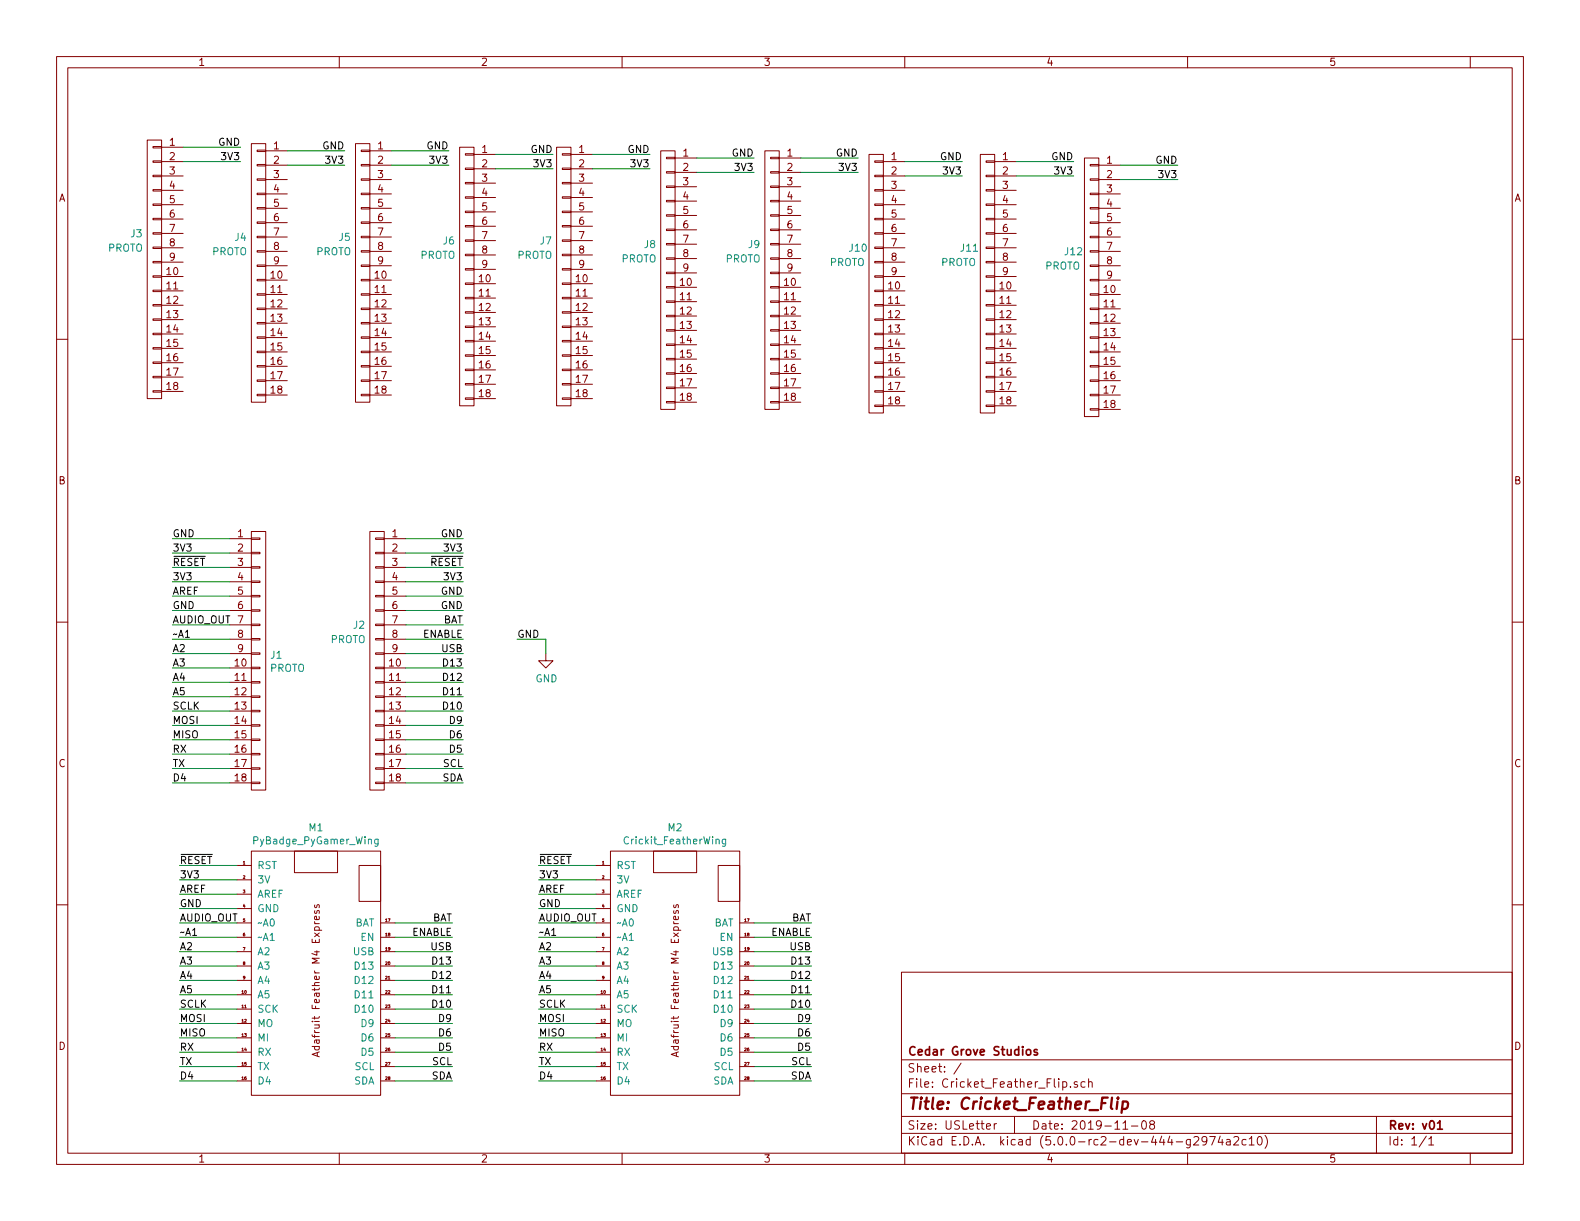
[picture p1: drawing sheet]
<svg xmlns="http://www.w3.org/2000/svg" width="279mm" height="216mm" viewBox="0 0 279 216" stroke-linecap="round" stroke-linejoin="round" font-family="sans-serif">
<g fill="none" stroke="#840000" stroke-width=".18">
<path d="M10 10h259.4v195.9h-259.4zM12 12h255.4v191.9h-255.4zM60 10v2M110 10v2M160 10v2M210 10v2M260 10v2M26 24.8h2.6v45.7h-2.6zM27.1 38.6h1.5v.3h-1.5zM27.1 36.1h1.5v.2h-1.5zM27.1 33.5h1.5v.3h-1.5zM27.1 31h1.5v.2h-1.5z"/>
<path d="M27.1 28.4h1.5v.3h-1.5zM27.1 25.9h1.5v.3h-1.5zM28.6 26h3.8M28.6 28.6h3.8M28.6 31.1h3.8M28.6 33.7h3.8M28.6 36.2h3.8M28.6 38.7h3.8M44.4 25.4h2.6v45.7h-2.6zM45.5 39.2h1.5v.3h-1.5zM45.5 36.7h1.5v.3h-1.5zM45.5 34.2h1.5v.2h-1.5z"/>
<path d="M45.5 31.6h1.5v.3h-1.5zM45.5 29.1h1.5v.2h-1.5zM45.5 26.5h1.5v.3h-1.5zM47 26.7h3.8M47 29.2h3.8M47 31.8h3.8M47 34.3h3.8M47 36.8h3.8M47 39.4h3.8M62.9 25.4h2.5v45.7h-2.5zM63.9 39.2h1.5v.3h-1.5zM63.9 36.7h1.5v.3h-1.5z"/>
<path d="M63.9 34.2h1.5v.2h-1.5zM63.9 31.6h1.5v.3h-1.5zM63.9 29.1h1.5v.2h-1.5zM63.9 26.5h1.5v.3h-1.5zM65.4 26.7h3.8M65.4 29.2h3.8M65.4 31.8h3.8M65.4 34.3h3.8M65.4 36.8h3.8M65.4 39.4h3.8M81.3 26h2.5v45.8h-2.5zM82.3 39.9h1.5v.2h-1.5z"/>
<path d="M82.3 37.3h1.5v.3h-1.5zM82.3 34.8h1.5v.3h-1.5zM82.3 32.3h1.5v.2h-1.5zM82.3 29.7h1.5v.3h-1.5zM82.3 27.2h1.5v.2h-1.5zM83.8 27.3h3.8M83.8 29.8h3.8M83.8 32.4h3.8M83.8 34.9h3.8M83.8 37.5h3.8M98.4 26h2.6v45.8h-2.6zM99.4 39.9h1.6v.2h-1.6z"/>
<path d="M99.4 37.3h1.6v.3h-1.6zM99.4 34.8h1.6v.3h-1.6zM99.4 32.3h1.6v.2h-1.6zM99.4 29.7h1.6v.3h-1.6zM99.4 27.2h1.6v.2h-1.6zM101 27.3h3.8M101 29.8h3.8M101 32.4h3.8M101 34.9h3.8M101 37.5h3.8M116.8 26.7h2.6v45.7h-2.6zM117.9 38h1.5v.2h-1.5z"/>
<path d="M117.9 35.4h1.5v.3h-1.5zM117.9 32.9h1.5v.2h-1.5zM117.9 30.4h1.5v.2h-1.5zM117.9 27.8h1.5v.3h-1.5zM119.4 27.9h3.8M119.4 30.5h3.8M119.4 33h3.8M119.4 35.6h3.8M119.4 38.1h3.8M135.3 26.7h2.5v45.7h-2.5zM136.3 38h1.5v.2h-1.5zM136.3 35.4h1.5v.3h-1.5z"/>
<path d="M136.3 32.9h1.5v.2h-1.5zM136.3 30.4h1.5v.2h-1.5zM136.3 27.8h1.5v.3h-1.5zM137.8 27.9h3.8M137.8 30.5h3.8M137.8 33h3.8M137.8 35.6h3.8M137.8 38.1h3.8M153.7 27.3h2.5v45.7h-2.5zM154.7 38.6h1.5v.3h-1.5zM154.7 36.1h1.5v.2h-1.5zM154.7 33.5h1.5v.3h-1.5z"/>
<path d="M154.7 31h1.5v.2h-1.5zM154.7 28.4h1.5v.3h-1.5zM156.2 28.6h3.8M156.2 31.1h3.8M156.2 33.7h3.8M156.2 36.2h3.8M156.2 38.7h3.8M173.4 27.3h2.5v45.7h-2.5zM174.4 38.6h1.5v.3h-1.5zM174.4 36.1h1.5v.2h-1.5zM174.4 33.5h1.5v.3h-1.5zM174.4 31h1.5v.2h-1.5z"/>
<path d="M174.4 28.4h1.5v.3h-1.5zM175.9 28.6h3.8M175.9 31.1h3.8M175.9 33.7h3.8M175.9 36.2h3.8M175.9 38.7h3.8M191.8 27.9h2.5v45.8h-2.5zM192.8 39.2h1.5v.3h-1.5zM192.8 36.7h1.5v.3h-1.5zM192.8 34.2h1.5v.2h-1.5zM192.8 31.6h1.5v.3h-1.5zM192.8 29.1h1.5v.2h-1.5z"/>
<path d="M194.3 29.2h3.8M194.3 31.8h3.8M194.3 34.3h3.8M194.3 36.8h3.8M194.3 39.4h3.8M10 60h2M27.1 58.9h1.5v.3h-1.5zM27.1 56.4h1.5v.2h-1.5zM27.1 53.8h1.5v.3h-1.5zM27.1 51.3h1.5v.3h-1.5zM27.1 48.8h1.5v.2h-1.5zM27.1 46.2h1.5v.3h-1.5z"/>
<path d="M27.1 43.7h1.5v.2h-1.5zM27.1 41.1h1.5v.3h-1.5zM28.6 48.9h3.8M28.6 51.4h3.8M28.6 54h3.8M28.6 56.5h3.8M28.6 59.1h3.8M28.6 41.3h3.8M28.6 43.8h3.8M28.6 46.4h3.8M45.5 59.6h1.5v.2h-1.5zM45.5 57h1.5v.3h-1.5z"/>
<path d="M45.5 54.5h1.5v.2h-1.5zM45.5 51.9h1.5v.3h-1.5zM45.5 49.4h1.5v.3h-1.5zM45.5 46.9h1.5v.2h-1.5zM45.5 44.3h1.5v.3h-1.5zM45.5 41.8h1.5v.2h-1.5zM47 49.5h3.8M47 52.1h3.8M47 54.6h3.8M47 57.2h3.8M47 59.7h3.8M47 41.9h3.8"/>
<path d="M47 44.5h3.8M47 47h3.8M63.9 59.6h1.5v.2h-1.5zM63.9 57h1.5v.3h-1.5zM63.9 54.5h1.5v.2h-1.5zM63.9 51.9h1.5v.3h-1.5zM63.9 49.4h1.5v.3h-1.5zM63.9 46.9h1.5v.2h-1.5zM63.9 44.3h1.5v.3h-1.5zM63.9 41.8h1.5v.2h-1.5zM65.4 49.5h3.8M65.4 52.1h3.8"/>
<path d="M65.4 54.6h3.8M65.4 57.2h3.8M65.4 59.7h3.8M65.4 41.9h3.8M65.4 44.5h3.8M65.4 47h3.8M82.3 57.7h1.5v.2h-1.5zM82.3 55.1h1.5v.3h-1.5zM82.3 52.6h1.5v.2h-1.5zM82.3 50h1.5v.3h-1.5zM82.3 47.5h1.5v.3h-1.5zM82.3 45h1.5v.2h-1.5z"/>
<path d="M82.3 42.4h1.5v.3h-1.5zM83.8 50.2h3.8M83.8 52.7h3.8M83.8 55.2h3.8M83.8 57.8h3.8M83.8 40h3.8M83.8 42.5h3.8M83.8 45.1h3.8M83.8 47.6h3.8M99.4 57.7h1.6v.2h-1.6zM99.4 55.1h1.6v.3h-1.6zM99.4 52.6h1.6v.2h-1.6z"/>
<path d="M99.4 50h1.6v.3h-1.6zM99.4 47.5h1.6v.3h-1.6zM99.4 45h1.6v.2h-1.6zM99.4 42.4h1.6v.3h-1.6zM101 50.2h3.8M101 52.7h3.8M101 55.2h3.8M101 57.8h3.8M101 40h3.8M101 42.5h3.8M101 45.1h3.8M101 47.6h3.8"/>
<path d="M117.9 58.3h1.5v.2h-1.5zM117.9 55.8h1.5v.2h-1.5zM117.9 53.2h1.5v.3h-1.5zM117.9 50.7h1.5v.2h-1.5zM117.9 48.1h1.5v.3h-1.5zM117.9 45.6h1.5v.2h-1.5zM117.9 43.1h1.5v.2h-1.5zM117.9 40.5h1.5v.3h-1.5zM119.4 50.8h3.8M119.4 53.3h3.8M119.4 55.9h3.8M119.4 58.4h3.8"/>
<path d="M119.4 40.6h3.8M119.4 43.2h3.8M119.4 45.7h3.8M119.4 48.3h3.8M136.3 58.3h1.5v.2h-1.5zM136.3 55.8h1.5v.2h-1.5zM136.3 53.2h1.5v.3h-1.5zM136.3 50.7h1.5v.2h-1.5zM136.3 48.1h1.5v.3h-1.5zM136.3 45.6h1.5v.2h-1.5zM136.3 43.1h1.5v.2h-1.5zM136.3 40.5h1.5v.3h-1.5z"/>
<path d="M137.8 50.8h3.8M137.8 53.3h3.8M137.8 55.9h3.8M137.8 58.4h3.8M137.8 40.6h3.8M137.8 43.2h3.8M137.8 45.7h3.8M137.8 48.3h3.8M154.7 58.9h1.5v.3h-1.5zM154.7 56.4h1.5v.2h-1.5zM154.7 53.8h1.5v.3h-1.5zM154.7 51.3h1.5v.3h-1.5z"/>
<path d="M154.7 48.8h1.5v.2h-1.5zM154.7 46.2h1.5v.3h-1.5zM154.7 43.7h1.5v.2h-1.5zM154.7 41.1h1.5v.3h-1.5zM156.2 48.9h3.8M156.2 51.4h3.8M156.2 54h3.8M156.2 56.5h3.8M156.2 59.1h3.8M156.2 41.3h3.8M156.2 43.8h3.8M156.2 46.4h3.8"/>
<path d="M174.4 58.9h1.5v.3h-1.5zM174.4 56.4h1.5v.2h-1.5zM174.4 53.8h1.5v.3h-1.5zM174.4 51.3h1.5v.3h-1.5zM174.4 48.8h1.5v.2h-1.5zM174.4 46.2h1.5v.3h-1.5zM174.4 43.7h1.5v.2h-1.5zM174.4 41.1h1.5v.3h-1.5zM175.9 48.9h3.8M175.9 51.4h3.8M175.9 54h3.8M175.9 56.5h3.8"/>
<path d="M175.9 59.1h3.8M175.9 41.3h3.8M175.9 43.8h3.8M175.9 46.4h3.8M192.8 59.6h1.5v.2h-1.5zM192.8 57h1.5v.3h-1.5zM192.8 54.5h1.5v.2h-1.5zM192.8 51.9h1.5v.3h-1.5zM192.8 49.4h1.5v.3h-1.5zM192.8 46.9h1.5v.2h-1.5zM192.8 44.3h1.5v.3h-1.5zM192.8 41.8h1.5v.2h-1.5z"/>
<path d="M194.3 49.5h3.8M194.3 52.1h3.8M194.3 54.6h3.8M194.3 57.2h3.8M194.3 59.7h3.8M194.3 41.9h3.8M194.3 44.5h3.8M194.3 47h3.8M267.4 60h2M27.1 69.1h1.5v.2h-1.5zM27.1 66.5h1.5v.3h-1.5zM27.1 64h1.5v.3h-1.5z"/>
<path d="M27.1 61.5h1.5v.2h-1.5zM28.6 61.6h3.8M28.6 64.1h3.8M28.6 66.7h3.8M28.6 69.2h3.8M45.5 69.7h1.5v.3h-1.5zM45.5 67.2h1.5v.2h-1.5zM45.5 64.6h1.5v.3h-1.5zM45.5 62.1h1.5v.3h-1.5zM47 62.2h3.8M47 64.8h3.8M47 67.3h3.8"/>
<path d="M47 69.9h3.8M63.9 69.7h1.5v.3h-1.5zM63.9 67.2h1.5v.2h-1.5zM63.9 64.6h1.5v.3h-1.5zM63.9 62.1h1.5v.3h-1.5zM65.4 62.2h3.8M65.4 64.8h3.8M65.4 67.3h3.8M65.4 69.9h3.8M82.3 70.4h1.5v.2h-1.5zM82.3 67.8h1.5v.3h-1.5zM82.3 65.3h1.5v.2h-1.5z"/>
<path d="M82.3 62.7h1.5v.3h-1.5zM82.3 60.2h1.5v.3h-1.5zM83.8 60.3h3.8M83.8 62.9h3.8M83.8 65.4h3.8M83.8 67.9h3.8M83.8 70.5h3.8M99.4 70.4h1.6v.2h-1.6zM99.4 67.8h1.6v.3h-1.6zM99.4 65.3h1.6v.2h-1.6zM99.4 62.7h1.6v.3h-1.6zM99.4 60.2h1.6v.3h-1.6z"/>
<path d="M101 60.3h3.8M101 62.9h3.8M101 65.4h3.8M101 67.9h3.8M101 70.5h3.8M117.9 71h1.5v.2h-1.5zM117.9 68.5h1.5v.2h-1.5zM117.9 65.9h1.5v.3h-1.5zM117.9 63.4h1.5v.2h-1.5zM117.9 60.8h1.5v.3h-1.5zM119.4 61h3.8M119.4 63.5h3.8"/>
<path d="M119.4 66h3.8M119.4 68.6h3.8M119.4 71.1h3.8M136.3 71h1.5v.2h-1.5zM136.3 68.5h1.5v.2h-1.5zM136.3 65.9h1.5v.3h-1.5zM136.3 63.4h1.5v.2h-1.5zM136.3 60.8h1.5v.3h-1.5zM137.8 61h3.8M137.8 63.5h3.8M137.8 66h3.8M137.8 68.6h3.8"/>
<path d="M137.8 71.1h3.8M154.7 71.6h1.5v.3h-1.5zM154.7 69.1h1.5v.2h-1.5zM154.7 66.5h1.5v.3h-1.5zM154.7 64h1.5v.3h-1.5zM154.7 61.5h1.5v.2h-1.5zM156.2 61.6h3.8M156.2 64.1h3.8M156.2 66.7h3.8M156.2 69.2h3.8M156.2 71.8h3.8M174.4 71.6h1.5v.3h-1.5z"/>
<path d="M174.4 69.1h1.5v.2h-1.5zM174.4 66.5h1.5v.3h-1.5zM174.4 64h1.5v.3h-1.5zM174.4 61.5h1.5v.2h-1.5zM175.9 61.6h3.8M175.9 64.1h3.8M175.9 66.7h3.8M175.9 69.2h3.8M175.9 71.8h3.8M192.8 72.3h1.5v.2h-1.5zM192.8 69.7h1.5v.3h-1.5zM192.8 67.2h1.5v.2h-1.5z"/>
<path d="M192.8 64.6h1.5v.3h-1.5zM192.8 62.1h1.5v.3h-1.5zM194.3 62.2h3.8M194.3 64.8h3.8M194.3 67.3h3.8M194.3 69.9h3.8M194.3 72.4h3.8M40.6 95.3h3.8M40.6 97.8h3.8M44.4 97.7h1.6v.2h-1.6zM44.4 95.1h1.6v.3h-1.6zM44.4 94h2.6v45.7h-2.6z"/>
<path d="M65.4 94h2.5v45.7h-2.5zM66.4 97.7h1.5v.2h-1.5zM66.4 95.1h1.5v.3h-1.5zM67.9 95.3h3.9M67.9 97.8h3.9M10 110h2M40.6 118.1h3.8M40.6 100.3h3.8M40.6 102.9h3.8M40.6 105.4h3.8M40.6 108h3.8M40.6 110.5h3.8"/>
<path d="M40.6 113h3.8M40.6 115.6h3.8M44.4 118h1.6v.2h-1.6zM44.4 115.4h1.6v.3h-1.6zM44.4 112.9h1.6v.3h-1.6zM44.4 110.4h1.6v.2h-1.6zM44.4 107.8h1.6v.3h-1.6zM44.4 105.3h1.6v.2h-1.6zM44.4 102.7h1.6v.3h-1.6zM44.4 100.2h1.6v.3h-1.6zM66.4 118h1.5v.2h-1.5zM66.4 115.4h1.5v.3h-1.5z"/>
<path d="M66.4 112.9h1.5v.3h-1.5zM66.4 110.4h1.5v.2h-1.5zM66.4 107.8h1.5v.3h-1.5zM66.4 105.3h1.5v.2h-1.5zM66.4 102.7h1.5v.3h-1.5zM66.4 100.2h1.5v.3h-1.5zM67.9 118.1h3.9M67.9 100.3h3.9M67.9 102.9h3.9M67.9 105.4h3.9M67.9 108h3.9M67.9 110.5h3.9"/>
<path d="M67.9 113h3.9M67.9 115.6h3.9M96.5 115.6v1.2h1.3l-1.3 1.3-1.3-1.3h1.3M267.4 110h2M40.6 120.7h3.8M40.6 123.2h3.8M40.6 125.7h3.8M40.6 128.3h3.8M40.6 130.8h3.8M40.6 133.4h3.8M40.6 135.9h3.8M40.6 138.4h3.8"/>
<path d="M44.4 138.3h1.6v.3h-1.6zM44.4 135.8h1.6v.2h-1.6zM44.4 133.2h1.6v.3h-1.6zM44.4 130.7h1.6v.2h-1.6zM44.4 128.1h1.6v.3h-1.6zM44.4 125.6h1.6v.3h-1.6zM44.4 123.1h1.6v.2h-1.6zM44.4 120.5h1.6v.3h-1.6zM66.4 138.3h1.5v.3h-1.5zM66.4 135.8h1.5v.2h-1.5zM66.4 133.2h1.5v.3h-1.5zM66.4 130.7h1.5v.2h-1.5z"/>
<path d="M66.4 128.1h1.5v.3h-1.5zM66.4 125.6h1.5v.3h-1.5zM66.4 123.1h1.5v.2h-1.5zM66.4 120.5h1.5v.3h-1.5zM67.9 120.7h3.9M67.9 123.2h3.9M67.9 125.7h3.9M67.9 128.3h3.9M67.9 130.8h3.9M67.9 133.4h3.9M67.9 135.9h3.9M67.9 138.4h3.9"/>
<path d="M10 160h2M41.9 153h2.5M41.9 155.6h2.5M41.9 158.1h2.5M44.4 150.5h22.9v43.2h-22.9zM52.1 150.5h7.6v3.8h-7.6zM63.5 153h3.8v6.4h-3.8zM105.4 153h2.5M105.4 155.6h2.5M105.4 158.1h2.5M107.9 150.5h22.9v43.2h-22.9zM115.6 150.5h7.6v3.8h-7.6z"/>
<path d="M127 153h3.8v6.4h-3.8zM267.4 160h2M41.9 175.9h2.5M41.9 178.4h2.5M41.9 163.2h2.5M41.9 165.7h2.5M41.9 168.3h2.5M41.9 170.8h2.5M41.9 173.4h2.5M41.9 160.7h2.5M55.7 161l-.1 .3 .2 .2h.2l.1-.5h.3v.5M55.7 160l-.1 .3 .2 .2 .2-.1 .1-.4h.3v.5"/>
<path d="M56.4 162.1l.1 .3-.2 .2h-.6v-.5l.2-.1 .1 .6M67.3 175.9h2.5M67.3 178.4h2.5M67.3 163.2h2.5M67.3 165.7h2.5M67.3 168.3h2.5M67.3 170.8h2.5M67.3 173.4h2.5M105.4 175.9h2.5M105.4 178.4h2.5M105.4 163.2h2.5M105.4 165.7h2.5"/>
<path d="M105.4 168.3h2.5M105.4 170.8h2.5M105.4 173.4h2.5M105.4 160.7h2.5M119.2 161l-.1 .3 .2 .2h.2l.1-.5h.3v.5M119.2 160l-.1 .3 .2 .2 .2-.1 .1-.4h.3v.5M119.9 162.1l.1 .3-.2 .2h-.6v-.5l.2-.1 .1 .6M130.8 175.9h2.5M130.8 178.4h2.5M130.8 163.2h2.5M130.8 165.7h2.5M130.8 168.3h2.5"/>
<path d="M130.8 170.8h2.5M130.8 173.4h2.5M159.4 171.9h108v32h-108zM41.9 181h2.5M41.9 183.5h2.5M41.9 186.1h2.5M41.9 188.6h2.5M41.9 191.1h2.5M56.1 186.1v.6M56.5 186l-1.3 .4 1.3 .5M67.3 181h2.5M67.3 183.5h2.5"/>
<path d="M67.3 186.1h2.5M67.3 188.6h2.5M67.3 191.1h2.5M105.4 181h2.5M105.4 183.5h2.5M105.4 186.1h2.5M105.4 188.6h2.5M105.4 191.1h2.5M119.6 186.1v.6M120 186l-1.3 .4 1.3 .5M130.8 181h2.5M130.8 183.5h2.5"/>
<path d="M130.8 186.1h2.5M130.8 188.6h2.5M130.8 191.1h2.5M159.4 197.4h108M159.4 193.4h108M159.4 187.4h108M170 188l-1.3 1.9M174.4 199.2l.8-.2-.1-.2-.4-.1-.3 .2 .1 .7h.6M175.8 198.7v1M176.2 198.7l-.3 .1-.1 .2M179.4 197.4v3M189.3 192.1v.2"/>
<path d="M190.5 191.3h-.4l-.2 .2 .1 .2 .5 .1v.4h-.6M191.9 191.3h-.5l-.2 .2v.6l.2 .2 .5-.1M192.5 191.4l.2-.1h.4v1M192.5 190.8v1.5M198.6 199.7h.8M200.1 199.1h1.1M202 198.3l.4-.1a.94 .94 0 0 1 0 1.5 .82 .82 0 0 1-.4-1.4zM203.6 198.8l-.3-.3 .1-.2 .2-.1h.4l.2 .3-.1 .2-.6 .2a.48 .48 0 0 0-.1 .6l.2 .2 .5-.2a.48 .48 0 0 0-.1-.6l-.1-.1M243.4 197.4v6.5M60 203.9v2M110 203.9v2M159.4 200.4h108"/>
<path d="M160 203.9v2M210 203.9v2M210.5 201.5v1.2l-.3 .3-.3-.1M210.5 201.5h-.4l-.3 .3 .1 .5 .2 .2 .4-.1M211.1 201.1l.3-.1h.3l.3 .4-1 1.1h1M213.4 201.6l-.1 .2a.48 .48 0 0 1-.7 0v-.7a.48 .48 0 0 1 .7-.1v.1a1.19 1.19 0 0 1-.2 1.3l-.4 .1M213.9 201h1l-.6 1.5M215.8 200.9l-.4 1.1h.9M216.1 201.5v1M216.9 201.5h.6l.1 1M217.6 201.8l-.6 .1a.29 .29 0 0 0-.2 .3 .29 .29 0 0 0 .2 .3l.6-.1M218.2 201.1l.2-.1h.4l.2 .4-.9 1.1h.9"/>
<path d="M220.3 201.5h-.4l-.3 .3 .1 .5 .2 .2 .4-.1M220.9 201.4l.4-.4v1.5M220.9 202.5h.9M222.5 201.1l.2-.1a.81 .81 0 0 1 .6 .6 .81 .81 0 0 1-.3 .8l-.2 .1a.79 .79 0 0 1-.3-1.4zM223.7 200.8a1.71 1.71 0 0 1 0 2.2M252.2 200.9l-1.2 1.9M252.7 201.4l.4-.4v1.5M252.7 202.5h.8M260 203.9v2"/>
</g>
<path d="M181.6 185.7l.2-.1 .4 .1v.7l-.2 .2-.4-.2zM183.4 185.6h-.3l-.2 .2v.2l.5 .1v.4h-.5M254.2 198.6l.4-.4v1.5M254.2 199.7h.9" fill="none" stroke="#840000" stroke-width=".3"/>
<path d="M196.6 194.1l-.2 1.7 .3 .3M197.6 194.8l-.1 1.3M197.7 194.1l-.1 .1 .1 .1v-.2v.2M198.6 194.8a.68 .68 0 0 1 .8 .1v.8a.66 .66 0 0 1-1 .3M198.6 194.8l-.3 2" fill="none" stroke="#840000" stroke-width=".41"/>
<g fill="none" stroke="#008400" stroke-width=".18">
<path d="M32.4 28.6h10.1M32.4 26h10.1M50.8 29.2h10.2M50.8 26.7h10.2M69.2 29.2h10.2M69.2 26.7h10.2M87.6 29.8h10.2M87.6 27.3h10.2M104.8 29.8h10.1M104.8 27.3h10.1M123.2 30.5h10.1M123.2 27.9h10.1"/>
<path d="M141.6 30.5h10.2M141.6 27.9h10.2M160 28.6h10.2M160 31.1h10.2M179.7 28.6h10.2M179.7 31.1h10.2M198.1 29.2h10.2M198.1 31.8h10.2M30.5 97.8h10.1M30.5 95.3h10.1M71.8 97.8h10.1M71.8 95.3h10.1"/>
<path d="M30.5 113h10.1M30.5 115.6h10.1M30.5 118.1h10.1M30.5 110.5h10.1M30.5 100.3h10.1M30.5 102.9h10.1M30.5 108h10.1M30.5 105.4h10.1M71.8 113h10.1M71.8 115.6h10.1M71.8 118.1h10.1M71.8 110.5h10.1"/>
<path d="M71.8 100.3h10.1M71.8 102.9h10.1M71.8 108h10.1M71.8 105.4h10.1M91.4 113h5.1v2.6M30.5 135.9h10.1M30.5 138.4h10.1M30.5 120.7h10.1M30.5 123.2h10.1M30.5 125.7h10.1M30.5 128.3h10.1M30.5 130.8h10.1"/>
<path d="M30.5 133.4h10.1M71.8 135.9h10.1M71.8 138.4h10.1M71.8 120.7h10.1M71.8 123.2h10.1M71.8 125.7h10.1M71.8 128.3h10.1M71.8 130.8h10.1M71.8 133.4h10.1M31.7 153h10.2M31.7 155.6h10.2M31.7 158.1h10.2"/>
<path d="M95.2 153h10.2M95.2 155.6h10.2M95.2 158.1h10.2M31.7 163.2h10.2M31.7 160.7h10.2M31.7 178.4h10.2M31.7 165.7h10.2M31.7 175.9h10.2M31.7 168.3h10.2M31.7 170.8h10.2M31.7 173.4h10.2M69.8 163.2h10.2"/>
<path d="M69.8 178.4h10.2M69.8 165.7h10.2M69.8 175.9h10.2M69.8 168.3h10.2M69.8 170.8h10.2M69.8 173.4h10.2M95.2 163.2h10.2M95.2 160.7h10.2M95.2 178.4h10.2M95.2 165.7h10.2M95.2 175.9h10.2M95.2 168.3h10.2"/>
<path d="M95.2 170.8h10.2M95.2 173.4h10.2M133.3 163.2h10.2M133.3 178.4h10.2M133.3 165.7h10.2M133.3 175.9h10.2M133.3 168.3h10.2M133.3 170.8h10.2M133.3 173.4h10.2M31.7 183.5h10.2M31.7 181h10.2M31.7 188.6h10.2"/>
<path d="M31.7 191.1h10.2M31.7 186.1h10.2M69.8 183.5h10.2M69.8 181h10.2M69.8 188.6h10.2M69.8 191.1h10.2M69.8 186.1h10.2M95.2 183.5h10.2M95.2 181h10.2M95.2 188.6h10.2M95.2 191.1h10.2M95.2 186.1h10.2"/>
<path d="M133.3 183.5h10.2M133.3 181h10.2M133.3 188.6h10.2M133.3 191.1h10.2M133.3 186.1h10.2"/>
</g>
<path d="M66.9 148.4v1l-.3 .3-.3-.1M66.9 148.4h-.4l-.3 .2 .2 .6h.5M128.3 148.4v1.1l-.2 .2-.3-.1M128.3 148.4h-.3l-.3 .2 .1 .6h.5M47.8 165.4l.3-.4v1.3M47.8 166.3h.7M47.9 162.6l.2-.1a.69 .69 0 0 1 .4 .6 .69 .69 0 0 1-.4 .7l-.2-.2-.1-.3zM111.3 165.4l.3-.4v1.3M111.3 166.3h.7M111.4 162.6l.2-.1a.69 .69 0 0 1 .4 .6 .69 .69 0 0 1-.4 .7l-.2-.2-.1-.3z" fill="none" stroke="#008484" stroke-width=".18"/>
<path d="M32.8 111.8l.3-.4v1.3M32.8 112.7h.7M34.1 164.5l.3-.4v1.3M34.1 165.4h.7M97.6 164.5l.3-.4v1.3M97.6 165.4h.7" fill="none" stroke="#000" stroke-width=".18"/>
<text font-size="2.8" fill="#840000" x="160.4" y="196.2">Title: Cricket_Feather_Flip</text>
<g font-size="2.1" fill="#840000">
<text x="160.4" y="189.6">Sheet: /</text>
<text x="160.4" y="186.6">Cedar Grove Studios</text>
<text x="160.4" y="192.3">File: Cricket_Feather_Flip.sch</text>
<text x="160.4" y="202.5">KiCad E.D.A. kicad (5.0.0-rc2-dev-444-g2974a2c10)</text>
<text x="160.4" y="199.7">Size: USLetter</text>
<text x="182.4" y="199.7">Date: 2019-11-08</text>
<text x="245.4" y="199.7">Rev: v01</text>
<text x="245.4" y="202.5">Id: 1/1</text>
</g>
<g font-size="1.8" fill="#840000">
<text x="35" y="11.6">1</text>
<text x="85" y="11.6">2</text>
<text x="135" y="11.6">3</text>
<text x="185" y="11.6">4</text>
<text x="235" y="11.6">5</text>
<text x="30" y="25.8">1</text>
<text x="30" y="28.3">2</text>
<text x="48.4" y="26.4">1</text>
<text x="48.4" y="29">2</text>
<text x="66.8" y="26.4">1</text>
<text x="66.8" y="29">2</text>
<text x="85.2" y="27.1">1</text>
<text x="85.2" y="29.6">2</text>
<text x="102.4" y="27.1">1</text>
<text x="102.4" y="29.6">2</text>
<text x="120.8" y="27.7">1</text>
<text x="139.2" y="27.7">1</text>
<text x="157.6" y="28.3">1</text>
<text x="177.3" y="28.3">1</text>
<text x="195.7" y="29">1</text>
<text x="10.4" y="35.6">A</text>
<text x="30" y="30.9">3</text>
<text x="30" y="33.4">4</text>
<text x="30" y="35.9">5</text>
<text x="48.4" y="31.5">3</text>
<text x="48.4" y="34">4</text>
<text x="66.8" y="31.5">3</text>
<text x="66.8" y="34">4</text>
<text x="85.2" y="32.1">3</text>
<text x="85.2" y="34.7">4</text>
<text x="102.4" y="32.1">3</text>
<text x="102.4" y="34.7">4</text>
<text x="120.8" y="30.2">2</text>
<text x="120.8" y="32.8">3</text>
<text x="120.8" y="35.3">4</text>
<text x="139.2" y="30.2">2</text>
<text x="139.2" y="32.8">3</text>
<text x="139.2" y="35.3">4</text>
<text x="157.6" y="30.9">2</text>
<text x="157.6" y="33.4">3</text>
<text x="157.6" y="35.9">4</text>
<text x="177.3" y="30.9">2</text>
<text x="177.3" y="33.4">3</text>
<text x="177.3" y="35.9">4</text>
<text x="195.7" y="31.5">2</text>
<text x="195.7" y="34">3</text>
<text x="267.8" y="35.6">A</text>
<text x="30" y="38.5">6</text>
<text x="30" y="41">7</text>
<text x="48.4" y="36.6">5</text>
<text x="48.4" y="39.1">6</text>
<text x="48.4" y="41.7">7</text>
<text x="66.8" y="36.6">5</text>
<text x="66.8" y="39.1">6</text>
<text x="66.8" y="41.7">7</text>
<text x="85.2" y="37.2">5</text>
<text x="85.2" y="39.8">6</text>
<text x="102.4" y="37.2">5</text>
<text x="102.4" y="39.8">6</text>
<text x="120.8" y="37.8">5</text>
<text x="120.8" y="40.4">6</text>
<text x="139.2" y="37.8">5</text>
<text x="139.2" y="40.4">6</text>
<text x="157.6" y="38.5">5</text>
<text x="157.6" y="41">6</text>
<text x="177.3" y="38.5">5</text>
<text x="177.3" y="41">6</text>
<text x="195.7" y="36.6">4</text>
<text x="195.7" y="39.1">5</text>
<text x="195.7" y="41.7">6</text>
<text x="30" y="43.6">8</text>
<text x="30" y="46.1">9</text>
<text x="48.4" y="44.2">8</text>
<text x="48.4" y="46.7">9</text>
<text x="66.8" y="44.2">8</text>
<text x="66.8" y="46.7">9</text>
<text x="85.2" y="42.3">7</text>
<text x="85.2" y="44.8">8</text>
<text x="85.2" y="47.4">9</text>
<text x="102.4" y="42.3">7</text>
<text x="102.4" y="44.8">8</text>
<text x="102.4" y="47.4">9</text>
<text x="120.8" y="42.9">7</text>
<text x="120.8" y="45.5">8</text>
<text x="139.2" y="42.9">7</text>
<text x="139.2" y="45.5">8</text>
<text x="157.6" y="43.6">7</text>
<text x="157.6" y="46.1">8</text>
<text x="177.3" y="43.6">7</text>
<text x="177.3" y="46.1">8</text>
<text x="195.7" y="44.2">7</text>
<text x="195.7" y="46.7">8</text>
<text x="29.5" y="48.6">10</text>
<text x="29.5" y="51.2">11</text>
<text x="29.5" y="53.7">12</text>
<text x="47.9" y="49.3">10</text>
<text x="47.9" y="51.8">11</text>
<text x="66.3" y="49.3">10</text>
<text x="66.3" y="51.8">11</text>
<text x="84.8" y="49.9">10</text>
<text x="84.8" y="52.5">11</text>
<text x="101.9" y="49.9">10</text>
<text x="101.9" y="52.5">11</text>
<text x="120.3" y="50.5">10</text>
<text x="120.3" y="53.1">11</text>
<text x="120.8" y="48">9</text>
<text x="138.7" y="50.5">10</text>
<text x="138.7" y="53.1">11</text>
<text x="139.2" y="48">9</text>
<text x="157.1" y="51.2">10</text>
<text x="157.1" y="53.7">11</text>
<text x="157.6" y="48.6">9</text>
<text x="176.8" y="51.2">10</text>
<text x="176.8" y="53.7">11</text>
<text x="177.3" y="48.6">9</text>
<text x="195.2" y="51.8">10</text>
<text x="195.7" y="49.3">9</text>
<text x="29.5" y="56.3">13</text>
<text x="29.5" y="58.8">14</text>
<text x="47.9" y="54.4">12</text>
<text x="47.9" y="56.9">13</text>
<text x="47.9" y="59.4">14</text>
<text x="66.3" y="54.4">12</text>
<text x="66.3" y="56.9">13</text>
<text x="66.3" y="59.4">14</text>
<text x="84.8" y="55">12</text>
<text x="84.8" y="57.5">13</text>
<text x="101.9" y="55">12</text>
<text x="101.9" y="57.5">13</text>
<text x="120.3" y="55.6">12</text>
<text x="120.3" y="58.2">13</text>
<text x="138.7" y="55.6">12</text>
<text x="138.7" y="58.2">13</text>
<text x="157.1" y="56.3">12</text>
<text x="157.1" y="58.8">13</text>
<text x="176.8" y="56.3">12</text>
<text x="176.8" y="58.8">13</text>
<text x="195.2" y="54.4">11</text>
<text x="195.2" y="56.9">12</text>
<text x="195.2" y="59.4">13</text>
<text x="29.5" y="61.3">15</text>
<text x="29.5" y="63.9">16</text>
<text x="47.9" y="62">15</text>
<text x="47.9" y="64.5">16</text>
<text x="66.3" y="62">15</text>
<text x="66.3" y="64.5">16</text>
<text x="84.8" y="60.1">14</text>
<text x="84.8" y="62.6">15</text>
<text x="84.8" y="65.2">16</text>
<text x="101.9" y="60.1">14</text>
<text x="101.9" y="62.6">15</text>
<text x="101.9" y="65.2">16</text>
<text x="120.3" y="60.7">14</text>
<text x="120.3" y="63.2">15</text>
<text x="120.3" y="65.8">16</text>
<text x="138.7" y="60.7">14</text>
<text x="138.7" y="63.2">15</text>
<text x="138.7" y="65.8">16</text>
<text x="157.1" y="61.3">14</text>
<text x="157.1" y="63.9">15</text>
<text x="176.8" y="61.3">14</text>
<text x="176.8" y="63.9">15</text>
<text x="195.2" y="62">14</text>
<text x="195.2" y="64.5">15</text>
<text x="29.5" y="66.4">17</text>
<text x="29.5" y="69">18</text>
<text x="47.9" y="67.1">17</text>
<text x="47.9" y="69.6">18</text>
<text x="66.3" y="67.1">17</text>
<text x="66.3" y="69.6">18</text>
<text x="84.8" y="67.7">17</text>
<text x="84.8" y="70.2">18</text>
<text x="101.9" y="67.7">17</text>
<text x="101.9" y="70.2">18</text>
<text x="120.3" y="68.3">17</text>
<text x="120.3" y="70.9">18</text>
<text x="138.7" y="68.3">17</text>
<text x="138.7" y="70.9">18</text>
<text x="157.1" y="66.4">16</text>
<text x="157.1" y="69">17</text>
<text x="157.1" y="71.5">18</text>
<text x="176.8" y="66.4">16</text>
<text x="176.8" y="69">17</text>
<text x="176.8" y="71.5">18</text>
<text x="195.2" y="67.1">16</text>
<text x="195.2" y="69.6">17</text>
<text x="195.2" y="72.1">18</text>
<text x="10.4" y="85.6">B</text>
<text x="267.8" y="85.6">B</text>
<text x="42.1" y="95">1</text>
<text x="69.4" y="95">1</text>
<text x="42.1" y="97.5">2</text>
<text x="42.1" y="100.1">3</text>
<text x="69.4" y="97.5">2</text>
<text x="69.4" y="100.1">3</text>
<text x="42.1" y="102.6">4</text>
<text x="42.1" y="105.2">5</text>
<text x="42.1" y="107.7">6</text>
<text x="69.4" y="102.6">4</text>
<text x="69.4" y="105.2">5</text>
<text x="69.4" y="107.7">6</text>
<text x="42.1" y="110.2">7</text>
<text x="42.1" y="112.8">8</text>
<text x="69.4" y="110.2">7</text>
<text x="69.4" y="112.8">8</text>
<text x="41.6" y="117.9">10</text>
<text x="42.1" y="115.3">9</text>
<text x="68.9" y="117.9">10</text>
<text x="69.4" y="115.3">9</text>
<text x="41.6" y="120.4">11</text>
<text x="41.6" y="122.9">12</text>
<text x="41.6" y="125.5">13</text>
<text x="68.9" y="120.4">11</text>
<text x="68.9" y="122.9">12</text>
<text x="68.9" y="125.5">13</text>
<text x="41.6" y="128">14</text>
<text x="41.6" y="130.6">15</text>
<text x="68.9" y="128">14</text>
<text x="68.9" y="130.6">15</text>
<text x="10.4" y="135.6">C</text>
<text x="41.6" y="133.1">16</text>
<text x="41.6" y="135.6">17</text>
<text x="68.9" y="133.1">16</text>
<text x="68.9" y="135.6">17</text>
<text x="267.8" y="135.6">C</text>
<text x="41.6" y="138.2">18</text>
<text x="68.9" y="138.2">18</text>
<text x="10.4" y="185.6">D</text>
<text x="56.5" y="185.3" transform="rotate(-90 56.5 185.3)">Adafruit Feather M4 Express</text>
<text x="120" y="185.3" transform="rotate(-90 120 185.3)">Adafruit Feather M4 Express</text>
<text x="267.8" y="185.6">D</text>
<text x="35" y="205.5">1</text>
<text x="85" y="205.5">2</text>
<text x="135" y="205.5">3</text>
<text x="185" y="205.5">4</text>
<text x="235" y="205.5">5</text>
</g>
<g font-size="1.8">
<text x="38.6" y="25.8">GND</text>
<text x="39.4" y="28.3">3V3</text>
<text x="57" y="26.4">GND</text>
<text x="57.8" y="29">3V3</text>
<text x="75.4" y="26.4">GND</text>
<text x="76.2" y="29">3V3</text>
<text x="93.9" y="27.1">GND</text>
<text x="94.6" y="29.6">3V3</text>
<text x="111" y="27.1">GND</text>
<text x="111.8" y="29.6">3V3</text>
<text x="129.4" y="27.7">GND</text>
<text x="147.8" y="27.7">GND</text>
<text x="166.2" y="28.3">GND</text>
<text x="185.9" y="28.3">GND</text>
<text x="204.3" y="29">GND</text>
<text x="130.2" y="30.2">3V3</text>
<text x="148.6" y="30.2">3V3</text>
<text x="167" y="30.9">3V3</text>
<text x="186.7" y="30.9">3V3</text>
<text x="205.1" y="31.5">3V3</text>
<text x="30.5" y="95">GND</text>
<text x="78" y="95">GND</text>
<text x="30.5" y="100.1">RESET</text>
<text x="30.5" y="97.5">3V3</text>
<text x="76" y="100.1">RESET</text>
<text x="78.8" y="97.5">3V3</text>
<text x="30.5" y="102.6">3V3</text>
<text x="30.5" y="107.7">GND</text>
<text x="30.5" y="105.2">AREF</text>
<text x="78" y="107.7">GND</text>
<text x="78" y="105.2">GND</text>
<text x="78.8" y="102.6">3V3</text>
<text x="30.5" y="110.2">AUDIO_OUT</text>
<text x="30.5" y="112.8">A1</text>
<text x="74.7" y="112.8">ENABLE</text>
<text x="78.3" y="110.2">BAT</text>
<text x="91.4" y="112.8">GND</text>
<text x="30.5" y="115.3">A2</text>
<text x="30.5" y="117.9">A3</text>
<text x="78.2" y="115.3">USB</text>
<text x="78.7" y="117.9">D13</text>
<text x="30.5" y="125.5">SCLK</text>
<text x="30.5" y="122.9">A5</text>
<text x="30.5" y="120.4">A4</text>
<text x="78.7" y="122.9">D11</text>
<text x="78.7" y="120.4">D12</text>
<text x="78.7" y="125.5">D10</text>
<text x="30.5" y="128">MOSI</text>
<text x="30.5" y="130.6">MISO</text>
<text x="79.7" y="128">D9</text>
<text x="79.7" y="130.6">D6</text>
<text x="30.5" y="133.1">RX</text>
<text x="30.5" y="135.6">TX</text>
<text x="78.4" y="135.6">SCL</text>
<text x="79.7" y="133.1">D5</text>
<text x="30.5" y="138.2">D4</text>
<text x="78.2" y="138.2">SDA</text>
<text x="31.7" y="152.8">RESET</text>
<text x="31.7" y="155.3">3V3</text>
<text x="95.2" y="152.8">RESET</text>
<text x="95.2" y="155.3">3V3</text>
<text x="31.7" y="160.4">GND</text>
<text x="31.7" y="157.9">AREF</text>
<text x="95.2" y="160.4">GND</text>
<text x="95.2" y="157.9">AREF</text>
<text x="31.7" y="162.9">AUDIO_OUT</text>
<text x="31.7" y="165.5">A1</text>
<text x="72.7" y="165.5">ENABLE</text>
<text x="76.4" y="162.9">BAT</text>
<text x="95.2" y="162.9">AUDIO_OUT</text>
<text x="95.2" y="165.5">A1</text>
<text x="136.2" y="165.5">ENABLE</text>
<text x="139.9" y="162.9">BAT</text>
<text x="31.7" y="168">A2</text>
<text x="31.7" y="170.6">A3</text>
<text x="31.7" y="173.1">A4</text>
<text x="76.3" y="168">USB</text>
<text x="76.8" y="170.6">D13</text>
<text x="76.8" y="173.1">D12</text>
<text x="95.2" y="168">A2</text>
<text x="95.2" y="170.6">A3</text>
<text x="95.2" y="173.1">A4</text>
<text x="139.8" y="168">USB</text>
<text x="140.3" y="170.6">D13</text>
<text x="140.3" y="173.1">D12</text>
<text x="31.7" y="178.2">SCLK</text>
<text x="31.7" y="175.6">A5</text>
<text x="76.8" y="175.6">D11</text>
<text x="76.8" y="178.2">D10</text>
<text x="95.2" y="178.2">SCLK</text>
<text x="95.2" y="175.6">A5</text>
<text x="140.3" y="175.6">D11</text>
<text x="140.3" y="178.2">D10</text>
<text x="31.7" y="180.7">MOSI</text>
<text x="31.7" y="183.3">MISO</text>
<text x="31.7" y="185.8">RX</text>
<text x="77.7" y="180.7">D9</text>
<text x="77.7" y="185.8">D5</text>
<text x="77.7" y="183.3">D6</text>
<text x="95.2" y="180.7">MOSI</text>
<text x="95.2" y="183.3">MISO</text>
<text x="95.2" y="185.8">RX</text>
<text x="141.2" y="180.7">D9</text>
<text x="141.2" y="185.8">D5</text>
<text x="141.2" y="183.3">D6</text>
<text x="31.7" y="188.3">TX</text>
<text x="31.7" y="190.9">D4</text>
<text x="76.3" y="190.9">SDA</text>
<text x="76.5" y="188.3">SCL</text>
<text x="95.2" y="188.3">TX</text>
<text x="95.2" y="190.9">D4</text>
<text x="139.8" y="190.9">SDA</text>
<text x="140" y="188.3">SCL</text>
</g>
<g font-size="1.8" fill="#008484">
<text x="23.2" y="42">J3</text>
<text x="19" y="44.5">PROTO</text>
<text x="37.5" y="45.1">PROTO</text>
<text x="41.6" y="42.6">J4</text>
<text x="55.9" y="45.1">PROTO</text>
<text x="60" y="42.6">J5</text>
<text x="74.3" y="45.8">PROTO</text>
<text x="78.4" y="43.2">J6</text>
<text x="91.4" y="45.8">PROTO</text>
<text x="95.6" y="43.2">J7</text>
<text x="109.9" y="46.4">PROTO</text>
<text x="114" y="43.9">J8</text>
<text x="128.3" y="46.4">PROTO</text>
<text x="132.4" y="43.9">J9</text>
<text x="146.7" y="47">PROTO</text>
<text x="150.3" y="44.5">J10</text>
<text x="166.4" y="47">PROTO</text>
<text x="170" y="44.5">J11</text>
<text x="184.8" y="47.7">PROTO</text>
<text x="188.4" y="45.1">J12</text>
<text x="58.4" y="113.7">PROTO</text>
<text x="62.5" y="111.2">J2</text>
<text x="47.7" y="118.8">PROTO</text>
<text x="47.9" y="116.5">J1</text>
<text x="94.7" y="120.6">GND</text>
<text x="45.1" y="149.3">PyBadge_PyGamer_Wing</text>
<text x="54.7" y="147">M1</text>
<text x="110.8" y="149.3">Crickit_FeatherWing</text>
<text x="118.2" y="147">M2</text>
<text x="45.5" y="153.7">RST</text>
<text x="109" y="153.7">RST</text>
<text x="45.5" y="156.2">3V</text>
<text x="45.5" y="158.8">AREF</text>
<text x="45.5" y="161.3">GND</text>
<text x="109" y="156.2">3V</text>
<text x="109" y="158.8">AREF</text>
<text x="109" y="161.3">GND</text>
<text x="45.5" y="163.8">A0</text>
<text x="45.5" y="166.4">A1</text>
<text x="62.7" y="163.8">BAT</text>
<text x="63.8" y="166.4">EN</text>
<text x="109" y="163.8">A0</text>
<text x="109" y="166.4">A1</text>
<text x="126.2" y="163.8">BAT</text>
<text x="127.3" y="166.4">EN</text>
<text x="45.5" y="168.9">A2</text>
<text x="45.5" y="171.4">A3</text>
<text x="45.5" y="174">A4</text>
<text x="62.6" y="168.9">USB</text>
<text x="63" y="171.4">D13</text>
<text x="63" y="174">D12</text>
<text x="109" y="168.9">A2</text>
<text x="109" y="171.4">A3</text>
<text x="109" y="174">A4</text>
<text x="126.1" y="168.9">USB</text>
<text x="126.5" y="171.4">D13</text>
<text x="126.5" y="174">D12</text>
<text x="45.5" y="176.5">A5</text>
<text x="45.5" y="179.1">SCK</text>
<text x="63" y="176.5">D11</text>
<text x="63" y="179.1">D10</text>
<text x="109" y="176.5">A5</text>
<text x="109" y="179.1">SCK</text>
<text x="126.5" y="176.5">D11</text>
<text x="126.5" y="179.1">D10</text>
<text x="45.5" y="181.6">MO</text>
<text x="45.5" y="184.1">MI</text>
<text x="64" y="181.6">D9</text>
<text x="64" y="184.1">D6</text>
<text x="109" y="181.6">MO</text>
<text x="109" y="184.1">MI</text>
<text x="127.5" y="181.6">D9</text>
<text x="127.5" y="184.1">D6</text>
<text x="45.5" y="186.7">RX</text>
<text x="45.5" y="189.2">TX</text>
<text x="45.5" y="191.8">D4</text>
<text x="62.6" y="191.8">SDA</text>
<text x="62.8" y="189.2">SCL</text>
<text x="64" y="186.7">D5</text>
<text x="109" y="186.7">RX</text>
<text x="109" y="189.2">TX</text>
<text x="109" y="191.8">D4</text>
<text x="126.1" y="191.8">SDA</text>
<text x="126.3" y="189.2">SCL</text>
<text x="127.5" y="186.7">D5</text>
</g>
<g font-size=".7" fill="#840000">
<text x="43" y="152.8">1</text>
<text x="43" y="155.4">2</text>
<text x="106.5" y="152.8">1</text>
<text x="106.5" y="155.4">2</text>
<text x="43" y="157.9">3</text>
<text x="43" y="160.5">4</text>
<text x="106.5" y="157.9">3</text>
<text x="106.5" y="160.5">4</text>
<text x="43" y="163">5</text>
<text x="43" y="165.5">6</text>
<text x="68.2" y="163">17</text>
<text x="68.2" y="165.5">18</text>
<text x="106.5" y="163">5</text>
<text x="106.5" y="165.5">6</text>
<text x="131.7" y="163">17</text>
<text x="131.7" y="165.5">18</text>
<text x="43" y="168.1">7</text>
<text x="43" y="170.6">8</text>
<text x="43" y="173.2">9</text>
<text x="68.2" y="168.1">19</text>
<text x="68.2" y="170.6">20</text>
<text x="68.2" y="173.2">21</text>
<text x="106.5" y="168.1">7</text>
<text x="106.5" y="170.6">8</text>
<text x="106.5" y="173.2">9</text>
<text x="131.7" y="168.1">19</text>
<text x="131.7" y="170.6">20</text>
<text x="131.7" y="173.2">21</text>
<text x="42.8" y="175.7">10</text>
<text x="42.8" y="178.2">11</text>
<text x="68.2" y="175.7">22</text>
<text x="68.2" y="178.2">23</text>
<text x="106.3" y="175.7">10</text>
<text x="106.3" y="178.2">11</text>
<text x="131.7" y="175.7">22</text>
<text x="131.7" y="178.2">23</text>
<text x="42.8" y="180.8">12</text>
<text x="42.8" y="183.3">13</text>
<text x="42.8" y="185.9">14</text>
<text x="68.2" y="180.8">24</text>
<text x="68.2" y="183.3">25</text>
<text x="68.2" y="185.9">26</text>
<text x="106.3" y="180.8">12</text>
<text x="106.3" y="183.3">13</text>
<text x="106.3" y="185.9">14</text>
<text x="131.7" y="180.8">24</text>
<text x="131.7" y="183.3">25</text>
<text x="131.7" y="185.9">26</text>
<text x="42.8" y="188.4">15</text>
<text x="42.8" y="190.9">16</text>
<text x="68.2" y="188.4">27</text>
<text x="68.2" y="190.9">28</text>
<text x="106.3" y="188.4">15</text>
<text x="106.3" y="190.9">16</text>
<text x="131.7" y="188.4">27</text>
<text x="131.7" y="190.9">28</text>
</g>
</svg>
